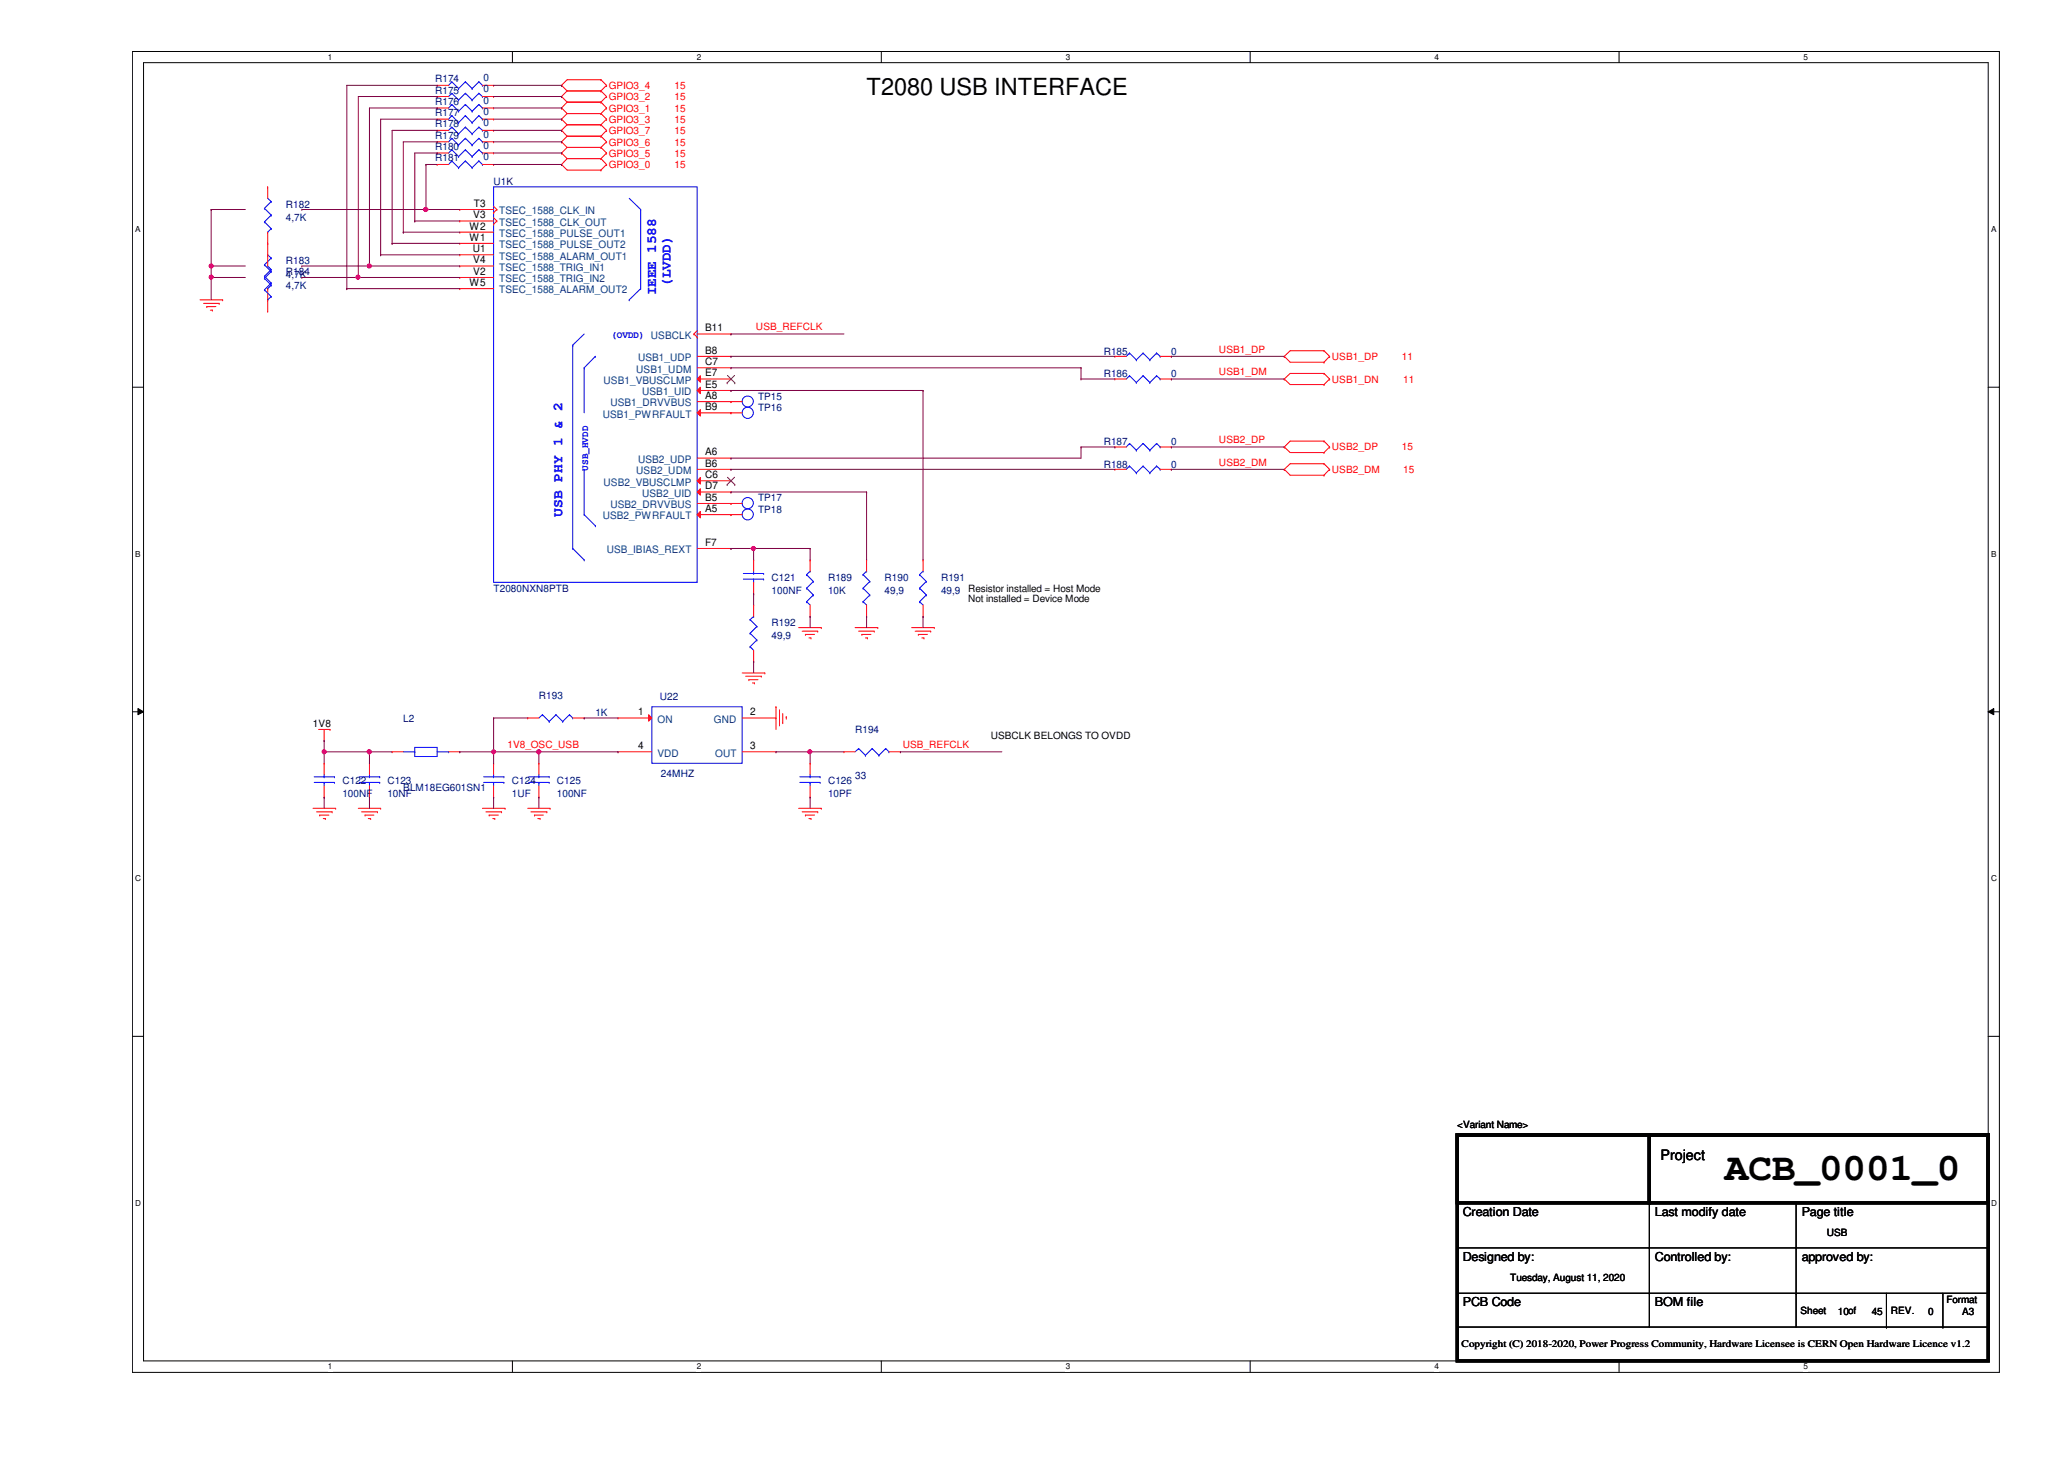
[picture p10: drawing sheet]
<svg xmlns="http://www.w3.org/2000/svg" width="297mm" height="210mm" viewBox="0 0 297 210" stroke-linecap="round" stroke-linejoin="round" font-family="sans-serif">
<path d="M19.1 7.4h268.6v190h-268.6zM20.7 9h265.4v186.8h-265.4z" fill="none" stroke="#000" stroke-width=".14"/>
<g fill="#fff">
<path d="M47.2 7.6h.6v1.3h-.6z"/>
<path d="M47.2 196h.6v1.3h-.6z"/>
</g>
<path d="M73.7 7.4v1.6M73.7 195.8v1.6" fill="none" stroke="#000" stroke-width=".14"/>
<g fill="#fff">
<path d="M100.3 7.6h.6v1.3h-.6z"/>
<path d="M100.3 196h.6v1.3h-.6z"/>
</g>
<path d="M126.8 7.4v1.6M126.8 195.8v1.6" fill="none" stroke="#000" stroke-width=".14"/>
<g fill="#fff">
<path d="M153.4 7.6h.6v1.3h-.6z"/>
<path d="M153.4 196h.6v1.3h-.6z"/>
</g>
<path d="M179.9 7.4v1.6M179.9 195.8v1.6" fill="none" stroke="#000" stroke-width=".14"/>
<g fill="#fff">
<path d="M206.5 7.6h.6v1.3h-.6z"/>
<path d="M206.5 196h.6v1.3h-.6z"/>
</g>
<path d="M233 7.4v1.6M233 195.8v1.6" fill="none" stroke="#000" stroke-width=".14"/>
<g fill="#fff">
<path d="M259.5 7.6h.6v1.3h-.6z"/>
<path d="M259.5 196h.6v1.3h-.6z"/>
<path d="M19.5 32.3h.7v1.4h-.7z"/>
<path d="M286.6 32.3h.7v1.4h-.7z"/>
<path d="M19.5 79h.7v1.3h-.7z"/>
<path d="M286.6 79h.7v1.3h-.7z"/>
</g>
<path d="M19.1 55.7h1.6M286.1 55.7h1.6" fill="none" stroke="#000" stroke-width=".14"/>
<g fill="#fff">
<path d="M19.5 125.7h.8v1.3h-.8z"/>
<path d="M286.6 125.7h.8v1.3h-.8z"/>
</g>
<path d="M19.1 102.4h1.6M19.9 101.9l.8 .5-.8 .4zM286.1 102.4l.8-.5v.9zM286.1 102.4h1.6" fill="none" stroke="#000" stroke-width=".14"/>
<path d="M19.9 101.9l.8 .5-.8 .4zM286.1 102.4l.8-.5v.9z" fill="#000"/>
<g fill="#fff">
<path d="M19.5 172.4h.8v1.3h-.8z"/>
<path d="M286.6 172.4h.8v1.3h-.8z"/>
</g>
<g fill="none" stroke="#000" stroke-width=".14">
<path d="M19.1 149.1h1.6M286.1 149.1h1.6M209.7 163.3h8.1M209.7 179.5h76.4M217.8 163.3h.1M237.4 179.5h.1M237.4 173.1v13M258.5 179.5h.1M258.5 173.1v13M286.1 179.5h.1M209.7 186.1h76.4M237.4 186.1h.1"/>
<path d="M237.4 186.1v4.8h-27.7M258.5 186.1h.1M258.5 186.1v4.8h-21.1M258.5 190.9h27.6M271.5 190.9h.1M271.5 186.1v4.8M279.6 190.9h.1M279.6 186.1v4.8M286.1 186.1h.1M286.1 190.9h.1"/>
</g>
<g fill="none" stroke="#f00" stroke-width=".14">
<path d="M80.8 15.5h.1M80.8 13.9h.1M80.8 17.1h.1M80.8 12.3h.1M80.8 18.8h.1M80.8 15.5l.8 .8M80.8 13.9l.8 .8M80.8 17.1l.8 .8M80.8 12.3l.8 .8M80.8 18.8l.8 .8M81.6 14.7l-.8 .8M81.6 14.7h4.9"/>
<path d="M81.6 16.3h4.9M81.6 13.1l-.8 .8M81.6 13.1h4.9M81.6 16.3l-.8 .8M81.6 17.9h4.9M81.6 17.9l-.8 .9M81.6 19.6l-.8 .8M81.6 19.6h4.9M86.5 14.7h.1M86.5 16.3h.1M86.5 13.1h.1M86.5 17.9h.1"/>
<path d="M86.5 11.5h.1M86.5 19.6h.1M86.5 14.7l.8 .8M86.5 13.1l.8 .8M86.5 16.3l.8 .8M86.5 11.5l.8 .8M86.5 17.9l.8 .9M86.5 11.5h-4.9l-.8 .8M86.5 19.6l.8 .8M87.3 15.5h.1M87.3 13.9h.1M87.3 17.1h.1"/>
<path d="M87.3 12.3h.1M87.3 18.8h.1M87.3 15.5l-.8 .8M87.3 13.9l-.8 .8M87.3 17.1l-.8 .8M87.3 12.3l-.8 .8M87.3 18.8l-.8 .8M80.8 23.7h.1M80.8 22h.1M80.8 20.4h.1M80.8 23.7l.8 .8h4.9M80.8 22l.8 .8"/>
<path d="M80.8 20.4l.8 .8M81.6 22.8l-.8 .9M81.6 22.8h4.9M81.6 21.2l-.8 .8M81.6 21.2h4.9M86.5 22.8h.1M86.5 24.5h.1M86.5 21.2h.1M86.5 22.8l.8 .9M86.5 21.2l.8 .8M87.3 23.7h.1M87.3 22h.1"/>
<path d="M87.3 20.4h.1M87.3 23.7l-.8 .8M87.3 22l-.8 .8M87.3 20.4l-.8 .8M28.8 43.1h3.2M29.3 43.6h2.2M29.8 44.1h.1M29.8 44.1h1.3M30.3 44.6h.3M30.6 44.6h.1M31.5 43.6h.1M32 43.1h.1"/>
<path d="M184.8 54.5h.1M184.8 51.3h.1M184.8 54.5l.9 .8h4.8M184.8 51.3l.9 .8h4.8M190.5 53.7h.1M190.5 55.3h.1M190.5 50.5h.1M190.5 52.1h.1M190.5 53.7l.8 .8M190.5 53.7h-4.8l-.9 .8M190.5 50.5l.8 .8M190.5 50.5h-4.8l-.9 .8"/>
<path d="M191.3 54.5h.1M191.3 51.3h.1M191.3 54.5l-.8 .8M191.3 51.3l-.8 .8M184.8 64.3h.1M184.8 67.5h.1M184.8 64.3l.9 .8h4.8M184.8 67.5l.9 .9h4.8M190.5 63.5h.1M190.5 65.1h.1M190.5 66.7h.1M190.5 68.4h.1"/>
<path d="M190.5 63.5l.8 .8M190.5 63.5h-4.8l-.9 .8M190.5 66.7l.8 .8M190.5 66.7h-4.8l-.9 .8M191.3 64.3h.1M191.3 67.5h.1M191.3 64.3l-.8 .8M191.3 67.5l-.8 .9M106.8 96.8h3.3M107.3 97.3h2.3M107.8 97.8h.1M107.8 97.8h1.3"/>
<path d="M108.3 98.3h.3M108.6 98.3h.1M109.6 97.3h.1M110.1 96.8h.1M114.9 90.3h3.3M115.4 90.8h2.3M115.9 91.3h.1M115.9 91.3h1.3M116.4 91.8h.3M116.7 91.8h.1M117.7 90.8h.1M118.2 90.3h.1"/>
<path d="M123.1 90.3h3.2M123.6 90.8h2.2M124 91.3h.1M124 91.3h1.3M124.5 91.8h.3M124.8 91.8h.1M125.8 90.8h.1M126.3 90.3h.1M131.2 90.3h3.3M131.7 90.8h2.2M132.2 91.3h.1M132.2 91.3h1.3"/>
<path d="M132.7 91.8h.3M133 91.8h.1M133.9 90.8h.1M134.5 90.3h.1M45 116.3h3.3M45.6 116.8h2.2M45.8 104.9h1.7M46 117.3h.1M46 117.3h1.3M46.5 117.8h.3M46.7 106.6h.1M46.7 104.9v1.7"/>
<path d="M46.8 117.8h.1M47.5 104.9h.1M47.8 116.8h.1M48.3 116.3h.1M51.6 116.3h3.2M52 116.8h2.3M52.5 117.3h.1M52.5 117.3h1.3M53 117.8h.3M53.3 117.8h.1M54.3 116.8h.1M54.8 116.3h.1"/>
<path d="M69.4 116.3h3.3M69.9 116.8h2.3M70.4 117.3h.1M70.4 117.3h1.3M70.9 117.8h.3M71.2 117.8h.1M72.2 116.8h.1M72.7 116.3h.1M75.9 116.3h3.3M76.4 116.8h2.3M76.9 117.3h.1M76.9 117.3h1.3"/>
<path d="M77.4 117.8h.3M77.7 117.8h.1M78.7 116.8h.1M79.2 116.3h.1M111.7 101.7h.1M111.7 101.7v3.2M112.2 102.1h.1M112.2 102.1v2.3M112.6 104h.1M112.6 102.7v1.3M113.2 103.1h.1M113.2 103.1v.4"/>
<path d="M114.9 116.3h3.3M115.4 116.8h2.3M115.9 117.3h.1M115.9 117.3h1.3M116.4 117.8h.3M116.7 117.8h.1M117.7 116.8h.1M118.2 116.3h.1"/>
</g>
<path d="M209.7 163.3h27.7v9.8h-27.7zM209.7 163.3h76.4v32.5h-76.4zM237.4 163.3h48.7v9.8h-48.7z" fill="none" stroke="#000" stroke-width=".47"/>
<path d="M93.8 101.7h13v8.1h-13z" fill="none" stroke="#00f" stroke-width=".14"/>
<path d="M93.3 102.8l.5 .5-.5 .5z" fill="#f00"/>
<g fill="none" stroke="#f00" stroke-width=".14">
<path d="M62.9 12.3h.1M62.9 12.3h1.7M69.4 12.3h1.6M71 12.3h.1M66.2 30.1h.1M66.2 31.8h.1M66.2 33.4h.1M66.2 35h.1M66.2 36.7h.1M66.2 38.3h.1M66.2 39.9h.1M66.2 30.1h4.8"/>
<path d="M66.2 31.8h4.8M66.2 33.4h4.8M66.2 35h4.8M66.2 36.7h4.8M66.2 38.3h4.8M66.2 39.9h4.8M71 30.6h.1M71 32.3h.1M71 29.7l.5 .4M71 31.3l.5 .5M71.5 30.1h.1M71.5 31.8h.1"/>
<path d="M71.5 30.1l-.5 .5M71.5 31.8l-.5 .5M66.2 41.5h.1M66.2 41.5h4.8M100.3 51.3h4.9M100.3 52.9h4.9M105.2 51.3h.1M105.2 52.9h.1M88.9 103.3h.1M88.9 108.2h.1M88.9 103.3h4.9M88.9 108.2h4.9"/>
<path d="M93.3 102.8l.5 .5-.5 .5zM106.8 103.3h4.9M106.8 108.2h4.9M111.7 103.3h.1M111.7 108.2h.1M121.5 108.2h.1M121.5 108.2h1.6M127.9 108.2h1.7M129.6 108.2h.1"/>
</g>
<g fill="none" stroke="#00f" stroke-width=".14">
<path d="M65 11.8h.1M65 11.8l-.4 .5M65 11.8l1 .9M66 12.7h.1M67 11.8h.1M67 11.8l-1 .9M67 11.8l.9 .9M67.9 12.7h.1M68.9 11.8h.1M68.9 11.8l-1 .9M68.9 11.8l.5 .5M69.4 12.3h.1"/>
<path d="M71 26.9h29.3v56.9h-29.3zM90.6 28.5l1.6 1.6M92.2 30.1h.1M92.2 30.1v11.4M82.4 49.7h.1M82.4 49.7v29.2M84.1 52.9h.1M84.1 48l-1.7 1.7M84.1 52.9v6.5M85.7 51.3h.1M85.7 51.3l-1.6 1.6M90.6 43.1h.1"/>
<path d="M92.2 41.5h.1M92.2 41.5l-1.6 1.6M82.4 78.9h.1M82.4 78.9l1.7 1.7M84.1 74h.1M84.1 67.5v6.5M84.1 74l1.6 1.6M85.7 75.6h.1M84.1 80.6h.1M123.6 107.7h.1M123.6 107.7l-.5 .5M123.6 107.7l.9 1"/>
<path d="M124.5 108.7h.1M125.5 107.7h.1M125.5 107.7l-1 1M125.5 107.7l1 1M126.5 108.7h.1M127.5 107.7h.1M127.5 107.7l-1 1M127.5 107.7l.4 .5M127.9 108.2h.1"/>
</g>
<path d="M100.3 54.5l.5-.4v.9z" fill="#f00"/>
<path d="M100.3 54.5l.5-.4v.9zM100.3 54.5h4.9M105.2 54.5h.1" fill="none" stroke="#f00" stroke-width=".14"/>
<path d="M104.6 55.1h.1M104.7 54l1 1.1M105.7 54l-1.1 1.1M105.7 55.1h.1" fill="none" stroke="#804000" stroke-width=".14"/>
<path d="M100.8 55.7v.9l-.5-.4z" fill="#f00"/>
<path d="M100.3 56.2h4.9M100.8 55.7v.9l-.5-.4zM105.2 56.2h.1M100.3 65.9h4.9M100.3 67.5h4.9M105.2 65.9h.1M105.2 67.5h.1" fill="none" stroke="#f00" stroke-width=".14"/>
<path d="M100.8 68.7v.9l-.5-.4z" fill="#f00"/>
<path d="M100.3 69.2h4.9M100.8 68.7v.9l-.5-.4zM105.2 69.2h.1" fill="none" stroke="#f00" stroke-width=".14"/>
<path d="M104.6 69.7h.1M104.7 68.7l1 1M105.7 68.7l-1.1 1M105.7 69.7h.1" fill="none" stroke="#804000" stroke-width=".14"/>
<path d="M100.8 70.3v.9l-.5-.4z" fill="#f00"/>
<g fill="none" stroke="#f00" stroke-width=".14">
<path d="M99.9 48h.1M99.9 48l.4 .5M100.3 48.5h.1M100.3 47.6l-.4 .4M100.3 48h4.9M100.3 57.8h4.9M105.2 48h.1M105.2 57.8h.1M100.3 70.8h4.9M100.3 78.9h4.9M100.8 70.3v.9l-.5-.4zM105.2 70.8h.1"/>
<path d="M105.2 78.9h.1"/>
</g>
<path d="M100.3 59.4l.5-.5v1z" fill="#f00"/>
<path d="M100.3 59.4l.5-.5v1zM100.3 59.4h4.9M105.2 59.4h.1M100.3 72.4h4.9M105.2 72.4h.1" fill="none" stroke="#f00" stroke-width=".14"/>
<path d="M100.3 74l.5-.4v.9z" fill="#f00"/>
<g fill="none" stroke="#f00" stroke-width=".14">
<path d="M62.9 13.9h.1M62.9 15.5h.1M62.9 17.1h.1M62.9 18.8h.1M62.9 13.9h1.7M62.9 15.5h1.7M62.9 17.1h1.7M62.9 18.8h1.7M69.4 13.9h1.6M69.4 15.5h1.6M69.4 17.1h1.6M69.4 18.8h1.6"/>
<path d="M71 13.9h.1M71 15.5h.1M71 17.1h.1M71 18.8h.1M38.5 26.9h.1M38.5 35h.1M38.5 36.7h.1M38.5 26.9v1.6M38.5 33.4v4.9M62.9 20.4h.1M62.9 22h.1M62.9 23.7h.1"/>
<path d="M62.9 20.4h1.7M62.9 22h1.7M62.9 23.7h1.7M69.4 20.4h1.6M69.4 22h1.6M69.4 23.7h1.6M71 20.4h.1M71 22h.1M71 23.7h.1M38.5 43.1h.1M38.5 44.8h.1M38.5 41.5v3.3"/>
<path d="M105.2 57.8h.1M105.2 59.4h.1M105.2 57.8h1.6M105.2 59.4h1.6M160.4 54.5h.1M160.4 51.3h.1M160.4 54.5h1.7M160.4 51.3h1.7M167 54.5h1.6M167 51.3h1.6M168.6 54.5h.1M168.6 51.3h.1"/>
<path d="M100.3 74l.5-.4v.9zM100.3 74h6.5M105.2 74h.1M105.2 72.4h.1M105.2 72.4h1.6M160.4 64.3h.1M160.4 67.5h.1M160.4 64.3h1.7M160.4 67.5h1.7M167 64.3h1.6M167 67.5h1.6M168.6 64.3h.1"/>
<path d="M168.6 67.5h.1M108.5 80.6h.1M108.5 85.4h.1M108.5 95.2h.1M108.5 87h.1M108.5 80.6v1.6M108.5 83.8v1.6M108.5 87v1.7M108.5 93.6v1.6M116.6 88.7h.1M116.6 80.6h.1M116.6 80.6v1.6"/>
<path d="M116.6 87v1.7M124.7 88.7h.1M124.7 80.6h.1M124.7 80.6v1.6M124.7 87v1.7M132.8 88.7h.1M132.8 80.6h.1M132.8 80.6v1.6M132.8 87v1.7M46.7 109.8h.1M46.7 114.7h.1M46.7 109.8v1.6"/>
<path d="M46.7 113.1v1.6M53.2 109.8h.1M53.2 114.7h.1M53.2 109.8v1.6M53.2 113.1v1.6M56.4 108.2h.1M56.4 108.2h1.6M64.6 108.2h1.6M66.2 108.2h.1M71 109.8h.1M71 114.7h.1M71 109.8v1.6"/>
<path d="M71 113.1v1.6M75.9 103.3h.1M75.9 103.3h1.7M77.6 109.8h.1M77.6 114.7h.1M77.6 109.8v1.6M77.6 113.1v1.6M82.4 103.3h1.7M84.1 103.3h.1M116.6 109.8h.1M116.6 114.7h.1M116.6 109.8v1.6"/>
<path d="M116.6 113.1v1.6"/>
</g>
<g fill="none" stroke="#00f" stroke-width=".14">
<path d="M65 13.4h.1M65 15h.1M65 16.6h.1M65 18.3h.1M65 19.9h.1M65 13.4l-.4 .5M65 13.4l1 1M65 15l-.4 .5M65 15l1 1M65 16.6l-.4 .5M65 16.6l1 1.1M65 18.3l-.4 .5"/>
<path d="M65 18.3l1 1M65 19.9l-.4 .5M65 19.9l1 1M66 14.4h.1M66 16h.1M66 17.7h.1M66 19.3h.1M67 13.4h.1M67 15h.1M67 16.6h.1M67 18.3h.1M67 19.9h.1"/>
<path d="M67 13.4l-1 1M67 13.4l.9 1M67 15l-1 1M67 15l.9 1M67 16.6l-1 1.1M67 16.6l.9 1.1M67 18.3l-1 1M67 18.3l.9 1M67 19.9l-1 1M67 19.9l.9 1M67.9 14.4h.1M67.9 16h.1"/>
<path d="M67.9 17.7h.1M67.9 19.3h.1M68.9 13.4h.1M68.9 15h.1M68.9 16.6h.1M68.9 18.3h.1M68.9 19.9h.1M68.9 13.4l-1 1M68.9 13.4l.5 .5M68.9 15l-1 1M68.9 15l.5 .5M68.9 16.6l-1 1.1"/>
<path d="M68.9 16.6l.5 .5M68.9 18.3l-1 1M68.9 18.3l.5 .5M68.9 19.9l-1 1M68.9 19.9l.5 .5M69.4 13.9h.1M69.4 15.5h.1M69.4 17.1h.1M69.4 18.8h.1M38.1 30h.1M38.1 31.9h.1M38.1 38.1h.1"/>
<path d="M38.1 39.8h.1M38.1 30l.9 .9M38.1 31.9l.9 1M38.1 38.1l.9 1M38.1 39.8l.9 .9M38.5 33.4h.1M38.5 28.5l.5 .5M38.5 36.7l.5 .4M38.5 38.3l.5 .5M39 29h.1M39 30.9h.1M39 32.9h.1"/>
<path d="M39 37.1h.1M39 39.1h.1M39 38.8h.1M39 29l-.9 1M39 30.9l-.9 1M39 32.9l-.5 .5M39 37.1l-.9 1M39 39.1l-.9 .9M39 38.8l-.9 1M65 21.5h.1M65 23.2h.1M65 21.5l-.4 .5"/>
<path d="M65 21.5l1 1M65 23.2l-.4 .5M65 23.2l1 .9M66 20.9h.1M66 22.5h.1M66 24.1h.1M67 21.5h.1M67 23.2h.1M67 21.5l-1 1M67 21.5l.9 1M67 23.2l-1 .9M67 23.2l.9 .9"/>
<path d="M67.9 20.9h.1M67.9 22.5h.1M67.9 24.1h.1M68.9 21.5h.1M68.9 23.2h.1M68.9 21.5l-1 1M68.9 21.5l.5 .5M68.9 23.2l-1 .9M68.9 23.2l.5 .5M69.4 20.4h.1M69.4 22h.1M69.4 23.7h.1"/>
<path d="M38.1 40h.1M38.1 41.7h.1M38.1 40l.9 1M38.1 41.7l.9 1M38.5 41.5h.1M38.5 43.1h.1M39 41h.1M39 40.7h.1M39 42.7h.1M39 41l-.5 .5M39 40.7l-.9 1M39 42.7l-.5 .4"/>
<path d="M162.6 54.1h.1M162.6 50.8h.1M162.6 54.1l-.5 .4M162.6 54.1l.9 .9M162.6 50.8l-.5 .5M162.6 50.8l.9 1M163.5 55h.1M163.5 51.8h.1M164.5 54.1h.1M164.5 50.8h.1M164.5 54.1l-1 .9M164.5 54.1l1 .9"/>
<path d="M164.5 50.8l-1 1M164.5 50.8l1 1M165.5 55h.1M165.5 51.8h.1M166.5 54.1h.1M166.5 50.8h.1M166.5 54.1l-1 .9M166.5 54.1l.5 .4M166.5 50.8l-1 1M166.5 50.8l.5 .5M167 54.5h.1M167 51.3h.1"/>
<path d="M162.6 63.8h.1M162.6 67.1h.1M162.6 63.8l-.5 .5M162.6 63.8l.9 1M162.6 67.1l-.5 .4M162.6 67.1l.9 .9M163.5 64.8h.1M163.5 68h.1M164.5 63.8h.1M164.5 67.1h.1M164.5 63.8l-1 1M164.5 63.8l1 1"/>
<path d="M164.5 67.1l-1 .9M164.5 67.1l1 .9M165.5 64.8h.1M165.5 68h.1M166.5 63.8h.1M166.5 67.1h.1M166.5 63.8l-1 1M166.5 63.8l.5 .5M166.5 67.1l-1 .9M166.5 67.1l.5 .4M167 64.3h.1M167 67.5h.1"/>
<path d="M107 83.3h2.9M107 82.5h2.9M108 93h.1M108 91.1h.1M108 89.2h.1M108 93l.5 .6M108 91.1l.9 1M108 89.2l.9 .9M108.5 82.5h.1M108.5 83.3h.1M108.5 88.7h.1M108.5 82.2v.3"/>
<path d="M108.5 83.3v.5M108.5 88.7l-.5 .5M108.9 92.1h.1M108.9 90.1h.1M108.9 92.1l-.9 .9M108.9 90.1l-.9 1M109.9 83.3h.1M109.9 82.5h.1M116.1 86.6h.1M116.1 84.6h.1M116.1 82.7h.1M116.1 86.6l.5 .4"/>
<path d="M116.1 84.6l1 1M116.1 82.7l1 1M116.6 82.2h.1M116.6 82.2l-.5 .5M117.1 85.6h.1M117.1 83.7h.1M117.1 85.6l-1 1M117.1 83.7l-1 .9M124.2 86.6h.1M124.2 84.6h.1M124.2 82.7h.1M124.2 86.6l.5 .4"/>
<path d="M124.2 84.6l1 1M124.2 82.7l1 1M124.7 82.2h.1M124.7 82.2l-.5 .5M125.2 85.6h.1M125.2 83.7h.1M125.2 85.6l-1 1M125.2 83.7l-1 .9M132.3 86.6h.1M132.3 84.6h.1M132.3 82.7h.1M132.3 86.6l.5 .4"/>
<path d="M132.3 84.6l1 1M132.3 82.7l1 1M132.8 82.2h.1M132.8 82.2l-.5 .5M133.3 85.6h.1M133.3 83.7h.1M133.3 85.6l-1 1M133.3 83.7l-1 .9M45.2 112.6h2.9M45.2 111.8h2.9M46.7 111.8h.1M46.7 112.6h.1"/>
<path d="M46.7 111.4v.4M46.7 112.6v.5M48.1 112.6h.1M48.1 111.8h.1M51.7 112.6h3M51.7 111.8h3M53.2 111.8h.1M53.2 112.6h.1M53.2 111.4v.4M53.2 112.6v.5M54.7 112.6h.1M54.7 111.8h.1"/>
<path d="M58 108.2h1.7M59.7 107.5h3.2v1.3h-3.2zM59.7 108.2h.1M62.9 108.2h1.7M64.6 108.2h.1M69.6 112.6h2.9M69.6 111.8h2.9M71 111.8h.1M71 112.6h.1M71 111.4v.4M71 112.6v.5M72.5 112.6h.1"/>
<path d="M72.5 111.8h.1M76.1 112.6h2.9M76.1 111.8h2.9M77.6 111.8h.1M77.6 112.6h.1M77.6 111.4v.4M77.6 112.6v.5M78.1 102.8h.1M78.1 102.8l-.5 .5M78.1 102.8l.9 1M79 112.6h.1M79 111.8h.1"/>
<path d="M79 103.8h.1M80 102.8h.1M80 102.8l-1 1M80 102.8l1 1M81 103.8h.1M82 102.8h.1M82 102.8l-1 1M82 102.8l.4 .5M82.4 103.3h.1M115.1 112.6h2.9M115.1 111.8h2.9M116.6 111.8h.1"/>
<path d="M116.6 112.6h.1M116.6 111.4v.4M116.6 112.6v.5M118 112.6h.1M118 111.8h.1"/>
<circle cx="107.6" cy="59.4" r=".81"/>
<circle cx="107.6" cy="57.8" r=".8"/>
<circle cx="107.6" cy="72.4" r=".81"/>
<circle cx="107.6" cy="74" r=".8"/>
</g>
<path d="M46.7 106.6h.1M46.7 108.2h.1M46.7 108.2h6.5M46.7 106.6v1.6M111.7 108.2h.1M111.7 108.2h4.9" fill="none" stroke="#800040" stroke-width=".14"/>
<circle cx="46.7" cy="108.2" r=".3" fill="#f0f"/>
<circle cx="46.7" cy="108.2" r=".3" fill="none" stroke="#f0f" stroke-width=".14"/>
<g fill="none" stroke="#800040" stroke-width=".14">
<path d="M46.7 108.2h.1M46.7 114.7h.1M46.7 108.2v1.6M46.7 114.7v1.6M53.2 114.7h.1M53.2 108.2h.1M53.2 108.2h3.2M53.2 108.2v1.6M53.2 114.7v1.6M66.2 108.2h.1M66.2 108.2h11.4M71 114.7h.1"/>
<path d="M71 108.2h.1M71 108.2v1.6M71 114.7v1.6M77.6 114.7h.1M77.6 108.2h.1M77.6 108.2v1.6M77.6 114.7v1.6"/>
</g>
<circle cx="53.2" cy="108.2" r=".31" fill="#f0f"/>
<circle cx="53.2" cy="108.2" r=".31" fill="none" stroke="#f0f" stroke-width=".14"/>
<path d="M77.6 108.2h11.3M88.9 108.2h.1" fill="none" stroke="#800040" stroke-width=".14"/>
<circle cx="77.5" cy="108.2" r=".31" fill="#f0f"/>
<circle cx="77.5" cy="108.2" r=".31" fill="none" stroke="#f0f" stroke-width=".14"/>
<path d="M71 103.3h.1M71 103.3v4.9M84.1 103.3h.1M84.1 103.3h4.8" fill="none" stroke="#800040" stroke-width=".14"/>
<circle cx="71" cy="108.2" r=".3" fill="#f0f"/>
<circle cx="71" cy="108.2" r=".3" fill="none" stroke="#f0f" stroke-width=".14"/>
<path d="M71 103.3h.1M71 103.3h4.9M116.6 114.7h.1M116.6 108.2h.1M116.6 108.2h4.9M116.6 108.2v1.6M116.6 114.7v1.6M129.6 108.2h.1M129.6 108.2h14.6" fill="none" stroke="#800040" stroke-width=".14"/>
<circle cx="116.5" cy="108.2" r=".3" fill="#f0f"/>
<circle cx="116.5" cy="108.2" r=".3" fill="none" stroke="#f0f" stroke-width=".14"/>
<path d="M43.4 30.1h.1M43.4 30.1h17.9" fill="none" stroke="#800040" stroke-width=".14"/>
<circle cx="61.3" cy="30.1" r=".31" fill="#f0f"/>
<circle cx="61.3" cy="30.1" r=".31" fill="none" stroke="#f0f" stroke-width=".14"/>
<path d="M30.4 30.1h.1M30.4 30.1v8.2M43.4 38.3h.1M43.4 39.9h.1M43.4 38.3h9.8M43.4 39.9h8.2" fill="none" stroke="#800040" stroke-width=".14"/>
<circle cx="30.4" cy="38.3" r=".3" fill="#f0f"/>
<circle cx="30.4" cy="38.3" r=".3" fill="none" stroke="#f0f" stroke-width=".14"/>
<path d="M30.4 38.3h.1M30.4 39.9h.1M30.4 38.3v4.8" fill="none" stroke="#800040" stroke-width=".14"/>
<circle cx="30.4" cy="39.9" r=".3" fill="#f0f"/>
<circle cx="30.4" cy="39.9" r=".3" fill="none" stroke="#f0f" stroke-width=".14"/>
<g fill="none" stroke="#800040" stroke-width=".14">
<path d="M53.2 15.5v22.8M54.8 17.1v19.6M56.4 18.8v16.2M30.4 30.1h.1M30.4 38.3h.1M30.4 39.9h.1M30.4 30.1h4.9M30.4 38.3h4.9M30.4 39.9h4.9M53.2 38.3h.1M53.2 38.3h13M54.8 36.7h.1"/>
<path d="M54.8 36.7h11.4M56.4 35h.1M56.4 35h9.8M58 33.4h.1M58 20.4v13M58 33.4h8.2M59.7 31.8h.1M59.7 22v9.8M59.7 31.8h6.5M61.3 30.1h.1M61.3 30.1h4.9M61.3 23.7v6.4"/>
<path d="M105.2 51.3h.1M105.2 56.2h.1M105.2 48h.1M105.2 52.9h.1M105.2 51.3h55.2M105.2 56.2h27.6M105.2 48h16.3M105.2 52.9h50.4M132.8 56.2h.1M132.8 56.2v24.4M155.6 54.5h.1M155.6 52.9h.1"/>
<path d="M155.6 54.5h4.8M155.6 52.9v1.6M168.6 51.3h.1M168.6 54.5h.1M168.6 51.3h16.2M168.6 54.5h16.2M105.2 67.5h.1M105.2 70.8h.1M105.2 65.9h.1M105.2 78.9h.1M105.2 67.5h55.2M105.2 70.8h19.5"/>
<path d="M105.2 78.9h3.3M116.6 78.9h.1M116.6 78.9v1.7M124.7 70.8h.1M124.7 70.8v9.8M155.6 64.3h.1M155.6 64.3v1.6h-50.4M168.6 64.3h.1M168.6 67.5h.1M168.6 64.3h16.2M168.6 67.5h16.2M116.6 88.7h.1"/>
<path d="M116.6 88.7v1.6M124.7 88.7h.1M124.7 88.7v1.6M132.8 88.7h.1M132.8 88.7v1.6"/>
</g>
<circle cx="53.2" cy="38.3" r=".31" fill="#f0f"/>
<circle cx="53.2" cy="38.3" r=".31" fill="none" stroke="#f0f" stroke-width=".14"/>
<path d="M51.6 13.9v26M51.6 39.9h.1" fill="none" stroke="#800040" stroke-width=".14"/>
<circle cx="51.5" cy="39.9" r=".3" fill="#f0f"/>
<circle cx="51.5" cy="39.9" r=".3" fill="none" stroke="#f0f" stroke-width=".14"/>
<path d="M49.9 12.3v29.2M51.6 39.9h.1M51.6 39.9h14.6M49.9 41.5h.1M49.9 41.5h16.3M108.5 78.9h.1M108.5 78.9v1.7M108.5 85.4h.1M108.5 95.2h.1M108.5 85.4v1.6M108.5 95.2v1.6" fill="none" stroke="#800040" stroke-width=".14"/>
<circle cx="108.4" cy="78.9" r=".3" fill="#f0f"/>
<circle cx="108.4" cy="78.9" r=".3" fill="none" stroke="#f0f" stroke-width=".14"/>
<g fill="none" stroke="#800040" stroke-width=".14">
<path d="M49.9 12.3h13M51.6 13.9h11.3M53.2 15.5h9.7M54.8 17.1h8.1M56.4 18.8h6.5M62.9 12.3h.1M62.9 13.9h.1M62.9 15.5h.1M62.9 17.1h.1M62.9 18.8h.1M71 12.3h9.8M71 13.9h9.8"/>
<path d="M71 15.5h9.8M71 17.1h9.8M71 18.8h9.8M80.8 15.5h.1M80.8 13.9h.1M80.8 17.1h.1M80.8 12.3h.1M80.8 18.8h.1M58 20.4h4.9M59.7 22h3.2M61.3 23.7h.1M61.3 23.7h1.6"/>
<path d="M62.9 20.4h.1M62.9 22h.1M71 20.4h9.8M71 22h9.8M71 23.7h9.8M80.8 23.7h.1M80.8 22h.1M80.8 20.4h.1M108.5 78.9h.1M108.5 78.9h8.1M155.6 64.3h4.8M160.4 64.3h.1"/>
</g>
<circle cx="46.7" cy="108.2" r=".3" fill="#f0f"/>
<circle cx="46.7" cy="108.2" r=".3" fill="none" stroke="#f0f" stroke-width=".14"/>
<circle cx="53.2" cy="108.2" r=".31" fill="#f0f"/>
<circle cx="53.2" cy="108.2" r=".31" fill="none" stroke="#f0f" stroke-width=".14"/>
<circle cx="77.5" cy="108.2" r=".31" fill="#f0f"/>
<circle cx="77.5" cy="108.2" r=".31" fill="none" stroke="#f0f" stroke-width=".14"/>
<circle cx="71" cy="108.2" r=".3" fill="#f0f"/>
<circle cx="71" cy="108.2" r=".3" fill="none" stroke="#f0f" stroke-width=".14"/>
<circle cx="116.5" cy="108.2" r=".3" fill="#f0f"/>
<circle cx="116.5" cy="108.2" r=".3" fill="none" stroke="#f0f" stroke-width=".14"/>
<circle cx="61.3" cy="30.1" r=".31" fill="#f0f"/>
<circle cx="61.3" cy="30.1" r=".31" fill="none" stroke="#f0f" stroke-width=".14"/>
<circle cx="30.4" cy="38.3" r=".3" fill="#f0f"/>
<circle cx="30.4" cy="38.3" r=".3" fill="none" stroke="#f0f" stroke-width=".14"/>
<circle cx="30.4" cy="39.9" r=".3" fill="#f0f"/>
<circle cx="30.4" cy="39.9" r=".3" fill="none" stroke="#f0f" stroke-width=".14"/>
<circle cx="53.2" cy="38.3" r=".31" fill="#f0f"/>
<circle cx="53.2" cy="38.3" r=".31" fill="none" stroke="#f0f" stroke-width=".14"/>
<circle cx="51.5" cy="39.9" r=".3" fill="#f0f"/>
<circle cx="51.5" cy="39.9" r=".3" fill="none" stroke="#f0f" stroke-width=".14"/>
<circle cx="108.4" cy="78.9" r=".3" fill="#f0f"/>
<circle cx="108.4" cy="78.9" r=".3" fill="none" stroke="#f0f" stroke-width=".14"/>
<text font-size="5.7" x="248.2" y="169.8">ACB_0001_0</text>
<text font-size="3.4" x="124.7" y="13.7">T2080 USB INTERFACE</text>
<g font-size="2.1" fill="#00f">
<text x="96.5" y="41.3" transform="rotate(-90 96.5 41.3)">(LVDD)</text>
<text x="94.4" y="42.5" transform="rotate(-90 94.4 42.5)">IEEE 1588</text>
<text x="80.9" y="74.4" transform="rotate(-90 80.9 74.4)">USB PHY 1 &amp; 2</text>
</g>
<text font-size="2.1" x="239" y="166.8">Project</text>
<g font-size="1.8">
<text x="210.5" y="175">Creation Date</text>
<text x="238.2" y="175">Last modify date</text>
<text x="259.3" y="175">Page title</text>
<text x="210.5" y="181.5">Designed by:</text>
<text x="238.2" y="181.5">Controlled by:</text>
<text x="259.3" y="181.5">approved by:</text>
<text x="210.5" y="188">PCB Code</text>
<text x="238.2" y="188">BOM file</text>
</g>
<g font-size="1.5">
<text x="68.2" y="29.8">T3</text>
<text x="67.6" y="33">W2</text>
<text x="67.6" y="34.6">W1</text>
<text x="68.1" y="31.4">V3</text>
<text x="67.6" y="41.1">W5</text>
<text x="68" y="36.3">U1</text>
<text x="68.1" y="37.9">V4</text>
<text x="68.1" y="39.5">V2</text>
<text x="101.5" y="47.7">B11</text>
<text x="101.5" y="50.9">B8</text>
<text x="101.5" y="52.5">C7</text>
<text x="101.5" y="54.1">E7</text>
<text x="101.5" y="55.8">E5</text>
<text x="101.5" y="57.4">A8</text>
<text x="101.5" y="59">B9</text>
<text x="101.5" y="65.5">A6</text>
<text x="101.5" y="67.1">B6</text>
<text x="101.5" y="68.8">C6</text>
<text x="101.5" y="70.4">D7</text>
<text x="101.5" y="72.1">B5</text>
<text x="101.5" y="73.7">A5</text>
<text x="101.5" y="78.5">F7</text>
<text x="91.9" y="102.9">1</text>
<text x="91.9" y="107.8">4</text>
<text x="107.9" y="102.9">2</text>
<text x="107.9" y="107.8">3</text>
</g>
<g font-size="1.5" fill="#004080">
<text x="71.8" y="30.8">TSEC_1588_CLK_IN</text>
<text x="71.8" y="32.5">TSEC_1588_CLK_OUT</text>
<text x="71.8" y="34.1">TSEC_1588_PULSE_OUT1</text>
<text x="71.8" y="35.7">TSEC_1588_PULSE_OUT2</text>
<text x="71.8" y="37.3">TSEC_1588_ALARM_OUT1</text>
<text x="71.8" y="38.9">TSEC_1588_TRIG_IN1</text>
<text x="71.8" y="40.6">TSEC_1588_TRIG_IN2</text>
<text x="71.8" y="42.2">TSEC_1588_ALARM_OUT2</text>
<text x="91.6" y="53.6">USB1_UDM</text>
<text x="91.8" y="51.9">USB1_UDP</text>
<text x="86.9" y="55.2">USB1_VBUSCLMP</text>
<text x="87.8" y="58.5">USB1_DRVVBUS</text>
<text x="92.4" y="56.9">USB1_UID</text>
<text x="86.7" y="60.1">USB1_PWRFAULT</text>
<text x="86.9" y="69.8">USB2_VBUSCLMP</text>
<text x="91.6" y="68.2">USB2_UDM</text>
<text x="91.8" y="66.6">USB2_UDP</text>
<text x="92.4" y="71.5">USB2_UID</text>
<text x="86.7" y="74.7">USB2_PWRFAULT</text>
<text x="87.8" y="73.1">USB2_DRVVBUS</text>
<text x="87.3" y="79.6">USB_IBIAS_REXT</text>
<text x="94.6" y="104">ON</text>
<text x="102.7" y="104">GND</text>
<text x="94.6" y="108.8">VDD</text>
<text x="102.9" y="108.8">OUT</text>
</g>
<g font-size="1.4" fill="#000080">
<text x="62.6" y="11.9">R174</text>
<text x="69.6" y="11.7">0</text>
<text x="62.6" y="13.5">R175</text>
<text x="62.6" y="15.1">R176</text>
<text x="62.6" y="16.7">R177</text>
<text x="69.6" y="13.3">0</text>
<text x="69.6" y="14.9">0</text>
<text x="69.6" y="16.6">0</text>
<text x="62.6" y="18.3">R178</text>
<text x="62.6" y="20">R179</text>
<text x="62.6" y="21.6">R180</text>
<text x="62.6" y="23.2">R181</text>
<text x="69.6" y="18.2">0</text>
<text x="69.6" y="19.8">0</text>
<text x="69.6" y="21.4">0</text>
<text x="69.6" y="23.1">0</text>
<text x="41.1" y="29.9">R182</text>
<text x="71" y="26.6">U1K</text>
<text x="41.1" y="31.8">4,7K</text>
<text x="41.1" y="38">R183</text>
<text x="41.1" y="40">4,7K</text>
<text x="41.1" y="39.6">R184</text>
<text x="41.1" y="41.6">4,7K</text>
<text x="158.8" y="51">R185</text>
<text x="168.6" y="51">0</text>
<text x="109.1" y="57.5">TP15</text>
<text x="109.1" y="59.1">TP16</text>
<text x="158.8" y="54.3">R186</text>
<text x="168.6" y="54.3">0</text>
<text x="158.8" y="64">R187</text>
<text x="168.6" y="64">0</text>
<text x="158.8" y="67.3">R188</text>
<text x="168.6" y="67.3">0</text>
<text x="109.1" y="72.1">TP17</text>
<text x="109.1" y="73.8">TP18</text>
<text x="111" y="83.5">C121</text>
<text x="119.2" y="83.5">R189</text>
<text x="127.3" y="83.5">R190</text>
<text x="135.4" y="83.5">R191</text>
<text x="71" y="85.1">T2080NXN8PTB</text>
<text x="111" y="85.5">100NF</text>
<text x="119.2" y="85.5">10K</text>
<text x="127.3" y="85.5">49,9</text>
<text x="135.4" y="85.5">49,9</text>
<text x="111" y="90">R192</text>
<text x="111" y="92">49,9</text>
<text x="77.6" y="100.6">R193</text>
<text x="95" y="100.8">U22</text>
<text x="58" y="103.8">L2</text>
<text x="85.7" y="103">1K</text>
<text x="123.1" y="105.5">R194</text>
<text x="49.3" y="112.8">C122</text>
<text x="55.8" y="112.8">C123</text>
<text x="58" y="113.7">BLM18EG601SN1</text>
<text x="73.7" y="112.8">C124</text>
<text x="80.1" y="112.8">C125</text>
<text x="95.1" y="111.8">24MHZ</text>
<text x="119.2" y="112.8">C126</text>
<text x="123.1" y="112.1">33</text>
<text x="49.3" y="114.7">100NF</text>
<text x="55.8" y="114.7">10NF</text>
<text x="73.7" y="114.7">1UF</text>
<text x="80.1" y="114.7">100NF</text>
<text x="119.2" y="114.7">10PF</text>
</g>
<g font-size="1.4" fill="#f00">
<text x="87.6" y="16">GPIO3_1</text>
<text x="87.6" y="14.4">GPIO3_2</text>
<text x="87.6" y="17.7">GPIO3_3</text>
<text x="87.6" y="12.8">GPIO3_4</text>
<text x="97.1" y="16">15</text>
<text x="97.1" y="14.4">15</text>
<text x="97.1" y="17.7">15</text>
<text x="97.1" y="12.8">15</text>
<text x="87.6" y="22.6">GPIO3_5</text>
<text x="87.6" y="21">GPIO3_6</text>
<text x="87.6" y="19.3">GPIO3_7</text>
<text x="97.1" y="22.6">15</text>
<text x="97.1" y="21">15</text>
<text x="97.1" y="19.3">15</text>
<text x="87.6" y="24.2">GPIO3_0</text>
<text x="97.1" y="24.2">15</text>
<text x="108.8" y="47.5">USB_REFCLK</text>
<text x="175.4" y="50.7">USB1_DP</text>
<text x="175.4" y="54">USB1_DM</text>
<text x="191.7" y="51.8">USB1_DP</text>
<text x="201.8" y="51.8">11</text>
<text x="191.7" y="55.1">USB1_DN</text>
<text x="201.9" y="55.1">11</text>
<text x="175.4" y="63.8">USB2_DP</text>
<text x="191.7" y="64.8">USB2_DP</text>
<text x="201.8" y="64.8">15</text>
<text x="175.4" y="67">USB2_DM</text>
<text x="191.7" y="68.1">USB2_DM</text>
<text x="201.9" y="68.1">15</text>
<text x="73" y="107.6">1V8_OSC_USB</text>
<text x="129.9" y="107.6">USB_REFCLK</text>
</g>
<g font-size="1.4" fill="#00f">
<text x="88" y="48.7">(OVDD) USBCLK</text>
<text x="84.6" y="67.7" transform="rotate(-90 84.6 67.7)">USB_HVDD</text>
</g>
<g font-size="1.4">
<text x="139.3" y="85.1">Resistor installed = Host Mode</text>
<text x="139.3" y="86.6">Not installed = Device Mode</text>
<text x="45" y="104.6">1V8</text>
<text x="142.6" y="106.3">USBCLK BELONGS TO OVDD</text>
<text x="209.7" y="162.2">&lt;Variant Name&gt;</text>
<text x="262.9" y="177.8">USB</text>
<text x="217.3" y="184.3">Tuesday, August 11, 2020</text>
<text x="259.1" y="189">Sheet</text>
<text x="264.5" y="189.2">10of</text>
<text x="269.4" y="189.2">45</text>
<text x="272.1" y="189">REV.</text>
<text x="277.5" y="189.2">0</text>
<text x="280.1" y="187.4">Format</text>
<text x="282.4" y="189.2">A3</text>
<text x="210.4" y="193.8">Copyright (C) 2018-2020, Power Progress Community, Hardware Licensee is CERN Open Hardware Licence v1.2</text>
</g>
<g font-size="1.2">
<text x="47.2" y="8.6">1</text>
<text x="100.3" y="8.6">2</text>
<text x="153.4" y="8.6">3</text>
<text x="206.5" y="8.6">4</text>
<text x="259.5" y="8.6">5</text>
<text x="19.5" y="33.4">A</text>
<text x="286.6" y="33.4">A</text>
<text x="19.5" y="80.1">B</text>
<text x="286.6" y="80.1">B</text>
<text x="19.5" y="126.8">C</text>
<text x="286.6" y="126.8">C</text>
<text x="19.5" y="173.5">D</text>
<text x="286.6" y="173.5">D</text>
<text x="47.2" y="197">1</text>
<text x="100.3" y="197">2</text>
<text x="153.4" y="197">3</text>
<text x="206.5" y="197">4</text>
<text x="259.5" y="197">5</text>
</g>
</svg>
